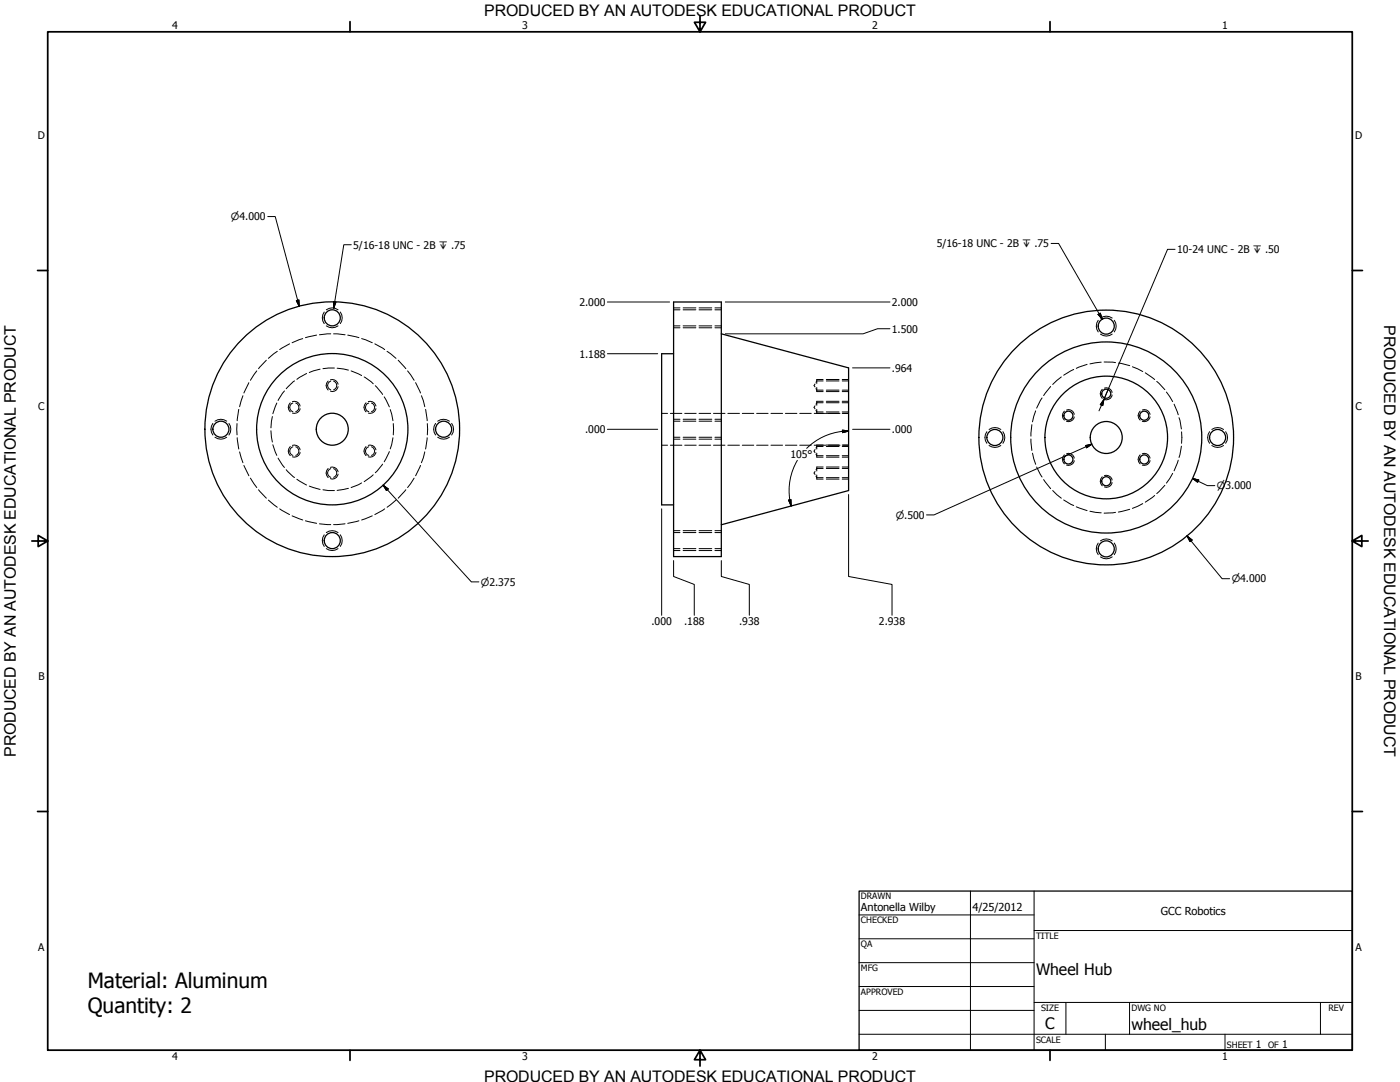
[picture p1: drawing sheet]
<svg xmlns="http://www.w3.org/2000/svg" width="559mm" height="432mm" viewBox="0 0 559 432" stroke-linecap="round" stroke-linejoin="round" font-family="sans-serif">
<!-- layer: Visible (ANSI) -->
<g fill="none" stroke="#000" stroke-width=".51">
<path d="M268.9 120.5h19v101.6h-19zM287.9 133.2l50.8 13.6v49l-50.8 13.6M268.9 141.2h-4.8v60.3h4.8M81.8 171.3a50.8 50.8 0 0 1 75.3-44.6 50.8 50.8 0 0 1 2.9 87.5 50.8 50.8 0 0 1-78.1-39.4l-.1-3.5"/>
<circle cx="132.6" cy="126.8" r="3.2"/>
<circle cx="441.5" cy="130.1" r="3.2"/>
<circle cx="441.5" cy="157.1" r="1.81"/>
<circle cx="88.2" cy="171.3" r="3.2"/>
<circle cx="132.6" cy="171.3" r="6.4"/>
<circle cx="132.6" cy="171.3" r="30.2"/>
<circle cx="177.1" cy="171.3" r="3.2"/>
<circle cx="397.1" cy="174.6" r="3.2"/>
<circle cx="426.4" cy="165.9" r="1.81"/>
<circle cx="441.5" cy="174.6" r="6.4"/>
<circle cx="441.6" cy="174.6" r="24.5"/>
<circle cx="441.6" cy="174.6" r="38.1"/>
<circle cx="441.6" cy="174.6" r="50.8"/>
<circle cx="456.7" cy="165.9" r="1.81"/>
<circle cx="486" cy="174.6" r="3.2"/>
<circle cx="426.4" cy="183.4" r="1.81"/>
<circle cx="441.5" cy="192.1" r="1.81"/>
<circle cx="456.7" cy="183.4" r="1.81"/>
<circle cx="132.6" cy="215.7" r="3.2"/>
<circle cx="441.5" cy="219" r="3.2"/>
</g>
<!-- layer: Hidden (ANSI) -->
<g fill="none" stroke="#000" stroke-width=".4">
<path d="M115.6 137.2l-4 2.3M120.8 135.1l-4.2 1.7M126.4 133.7l-4.5 1M132 133.2l-4.5 .4M133.2 133.2l4.5 .4M138.8 133.7l4.5 1M144.3 135.1l4.3 1.7M149.6 137.2l3.9 2.3M268.9 130h2.5M268.9 123.6h2.5M272.7 130h5M272.7 123.6h5"/>
<path d="M279 130h5.1M279 123.6h5.1M285.4 130h2.5M285.4 123.6h2.5M97 157.9l-1.4 4.4M99.3 152.7l-2 4.1M102.5 148l-2.6 3.8M106.3 143.8l-3.1 3.3M110.7 140.2l-3.6 2.8M113.5 156l-2.5 3.8M117.5 152l-3.3 3.1M122.4 149l-3.9 2.4"/>
<path d="M127.8 147.3l-4.4 1.4M132 152.1a1.84 1.84 0 0 0-1.3 1.7 1.84 1.84 0 0 0 1.3 1.8M133.2 152.1a1.84 1.84 0 0 1 1.2 1.7 1.84 1.84 0 0 1-1.2 1.8M133.5 146.9l-4.6 .2M134.6 146.9l4.5 .8M140.1 148l4.2 1.9M145.4 150.4l3.6 2.8M149.8 153.9l2.9 3.5M153.4 158.4l2 4M154.5 140.2l3.6 2.8M158.9 143.8l3.1 3.3M162.7 148l2.6 3.8"/>
<path d="M165.9 152.7l1.9 4.1M168.2 157.9l1.3 4.4M325.3 153.2l-.4 .7 .4 .5M325.7 155.1l.3 .6h2.5M326 151.4v1.6M326 154.6v1.7M328.5 152h-2.5l-.3 .6M329.8 152h5.1M329.8 155.7h5.1M336.2 152h2.5M336.2 155.7h2.5M415.9 158.8l-2.1 4.1"/>
<path d="M419.4 154.2l-2.8 3.7M423.6 150.4l-3.4 3M428.6 147.4l-4 2.3M433.9 145.4l-4.3 1.6M439.5 144.5l-4.5 .7M440.7 144.5l4.6 .2M446.4 144.9l4.5 1M452 146.4l4.1 1.9M457.1 148.8l3.8 2.6M461.7 152.2l3.2 3.3M465.6 156.5l2.5 3.8M94.6 169v4.5"/>
<path d="M94.7 174.7l.6 4.5M95.3 163.4l-.6 4.5M108.1 171.9l.6 4.5M108.7 166.2l-.6 4.6M108.9 177.5l1.6 4.2M110.5 160.8l-1.6 4.3M116.9 160.8a1.79 1.79 0 0 0-1.3 1.8 1.79 1.79 0 0 0 1.3 1.7M116.9 178.3a1.79 1.79 0 0 0-1.3 1.7 1.79 1.79 0 0 0 1.3 1.7M118 160.8a1.79 1.79 0 0 1 1.3 1.8 1.79 1.79 0 0 1-1.3 1.7M118 178.3a1.79 1.79 0 0 1 1.3 1.7 1.79 1.79 0 0 1-1.3 1.7M147.2 178.3a1.77 1.77 0 0 0-1.3 1.7 1.77 1.77 0 0 0 1.3 1.7M147.2 160.8a1.77 1.77 0 0 0-1.3 1.8 1.77 1.77 0 0 0 1.3 1.7"/>
<path d="M148.3 178.3a1.79 1.79 0 0 1 1.2 1.7 1.79 1.79 0 0 1-1.2 1.7M148.3 160.8a1.79 1.79 0 0 1 1.2 1.8 1.79 1.79 0 0 1-1.2 1.7M155.8 163.4l1 4.5M156.8 174.7l-1 4.4M157 169v4.5M169.9 163.4l.6 4.5M170.5 174.7l-.6 4.5M170.6 169v4.5M264.1 165h2.3M264.1 177.7h2.3M267.6 165h4.6M267.6 177.7h4.6"/>
<path d="M268.9 174.5h2.5M268.9 168.1h2.5M272.7 174.5h5M272.7 168.1h5M273.3 165h4.6M273.3 177.7h4.6M279 165h4.7M279 177.7h4.7M279 174.5h5.1M279 168.1h5.1M284.8 165h4.6M284.8 177.7h4.6"/>
<path d="M285.4 174.5h2.5M285.4 168.1h2.5M290.5 165h4.6M290.5 177.7h4.6M296.3 165h4.6M296.3 177.7h4.6M302 165h4.6M302 177.7h4.6M307.7 165h4.7M307.7 177.7h4.7M313.5 165h4.6M313.5 177.7h4.6"/>
<path d="M319.2 165h4.6M319.2 177.7h4.6M325 165h4.6M325 177.7h4.6M325.3 179.4l-.4 .6 .4 .7M325.3 161.9l-.4 .7 .4 .6M325.7 163.8l.3 .6h2.5M326 177.6v1.6M326 160.1v1.6M326 163.4v1.6M328.5 178.2h-2.5l-.3 .6M328.5 160.7h-2.5l-.3 .7"/>
<path d="M329.8 178.2h5.1M329.8 160.7h5.1M329.8 164.4h5.1M330.7 165h4.6M330.7 177.7h4.6M336.2 178.2h2.5M336.2 160.7h2.5M336.2 164.4h2.5M336.4 165h2.3M336.4 177.7h2.3M411.5 175.2l.4 4.6M411.9 169.5l-.4 4.6"/>
<path d="M413.4 164l-1.3 4.3M468.6 161.3l1.7 4.2M470.6 166.7l1 4.5M471.6 178.1l-1 4.5M471.6 172.3v4.6M95.6 180.3l1.4 4.4M97.3 185.7l2 4.2M99.9 190.8l2.6 3.8M103.2 195.5l3.1 3.3M107.1 199.6l3.6 2.8M111 182.8l2.5 3.8M114.2 187.5l3.3 3.1"/>
<path d="M118.5 191.3l3.9 2.2M123.4 194l4.4 1.3M128.9 195.5l4.6 .3M132 187a1.84 1.84 0 0 0-1.3 1.8 1.84 1.84 0 0 0 1.3 1.7M133.2 187a1.84 1.84 0 0 1 1.2 1.8 1.84 1.84 0 0 1-1.2 1.7M139.1 194.9l-4.5 .8M144.3 192.7l-4.2 1.9M149 189.5l-3.6 2.7M152.7 185.2l-2.9 3.5M155.4 180.2l-2 4.1M158.1 199.6l-3.6 2.8M162 195.5l-3.1 3.3"/>
<path d="M165.3 190.8l-2.6 3.8M167.8 185.7l-1.9 4.2M169.5 180.3l-1.3 4.4M325.3 188.2l-.4 .6 .4 .6M325.7 190l.3 .6h2.5M325.7 181.2l.3 .7h2.5M326 186.4v1.6M326 189.5v1.7M326 180.8v1.6M328.5 186.9h-2.5l-.3 .6M329.8 186.9h5.1M329.8 190.6h5.1"/>
<path d="M329.8 181.9h5.1M336.2 186.9h2.5M336.2 190.6h2.5M336.2 181.9h2.5M412.1 180.8l1.3 4.5M413.8 186.4l2.1 4M416.6 191.4l2.8 3.6M420.2 195.8l3.4 3M424.6 199.5l4 2.2M460.9 197.7l-3.8 2.7M464.9 193.7l-3.2 3.3M468.1 188.9l-2.5 3.9"/>
<path d="M470.3 183.6l-1.7 4.3M111.6 203.1l4 2.3M116.6 205.9l4.2 1.6M121.9 207.8l4.5 1.1M127.5 209l4.5 .4M137.7 209l-4.5 .4M143.3 207.8l-4.5 1.1M148.6 205.9l-4.3 1.6M153.5 203.1l-3.9 2.3M268.9 218.9h2.5M268.9 212.5h2.5M272.7 218.9h5"/>
<path d="M272.7 212.5h5M279 218.9h5.1M279 212.5h5.1M285.4 218.9h2.5M285.4 212.5h2.5M429.6 202.2l4.3 1.6M435 204l4.5 .7M445.3 204.5l-4.6 .3M450.9 203.3l-4.5 1M456.1 201l-4.1 1.9"/>
</g>
<!-- layer: Hidden Narrow (ANSI) -->
<g fill="none" stroke="#000" stroke-width=".4">
<path d="M129.4 124.5a3.9 3.9 0 0 0 0 4.7M130.2 123.6a4 4 0 0 1 4.7 0M130.2 130a4 4 0 0 0 4.7 0M135.8 124.5a3.9 3.9 0 0 1 0 4.7M268.9 130.8h2.5M268.9 122.9h2.5M272.7 130.8h5M272.7 122.9h5M279 130.8h5.1M279 122.9h5.1M285.4 130.8h2.5M285.4 122.9h2.5"/>
<path d="M438.3 127.8a3.9 3.9 0 0 0 0 4.7M439.2 126.9a4 4 0 0 1 4.7 0M439.2 133.3a4 4 0 0 0 4.7 0M444.8 127.8a3.9 3.9 0 0 1 0 4.7M131 152.1a2.33 2.33 0 0 0 0 3.5M131.9 151.6a2.35 2.35 0 0 1 3 1.8M134.9 154.3a2.25 2.25 0 0 1-3 1.8M326 151.4h2.5M326 156.3h2.5M329.8 151.4h5.1M329.8 156.3h5.1M336.2 151.4h2.5"/>
<path d="M336.2 156.3h2.5M440 155.4a2.33 2.33 0 0 0 0 3.5M440.8 154.9a2.35 2.35 0 0 1 3.1 1.8M443.9 157.6a2.18 2.18 0 0 1-3.1 1.8M85 169a3.9 3.9 0 0 0 0 4.6M85.8 168.1a4 4 0 0 1 4.7 0M85.8 174.5a4 4 0 0 0 4.7 0M91.4 169a3.9 3.9 0 0 1 0 4.6M115.9 160.8a2.33 2.33 0 0 0 0 3.5M115.9 178.2a2.33 2.33 0 0 0 0 3.6M116.7 160.3a2.3 2.3 0 0 1 3.1 1.8M116.7 177.7a2.3 2.3 0 0 1 3.1 1.8"/>
<path d="M119.8 163.1a2.25 2.25 0 0 1-3.1 1.7M146.1 178.2a2.33 2.33 0 0 0 0 3.6M146.1 160.8a2.33 2.33 0 0 0 0 3.5M147 177.7a2.35 2.35 0 0 1 3.1 1.8M147 160.3a2.35 2.35 0 0 1 3.1 1.8M150.1 163.1a2.34 2.34 0 0 1-3.1 1.7M173.9 169a3.9 3.9 0 0 0 0 4.6M174.7 168.1a4 4 0 0 1 4.7 0M174.7 174.5a4 4 0 0 0 4.7 0M180.3 169a3.9 3.9 0 0 1 0 4.6M268.9 175.3h2.5M268.9 167.3h2.5"/>
<path d="M272.7 175.3h5M272.7 167.3h5M279 175.3h5.1M279 167.3h5.1M285.4 175.3h2.5M285.4 167.3h2.5M326 177.6h2.5M326 160.1h2.5M326 165h2.5M329.8 177.6h5.1M329.8 160.1h5.1M329.8 165h5.1"/>
<path d="M336.2 177.6h2.5M336.2 160.1h2.5M336.2 165h2.5M393.9 172.3a3.9 3.9 0 0 0 0 4.6M394.8 171.4a4 4 0 0 1 4.7 0M394.8 177.8a4 4 0 0 0 4.7 0M400.3 172.3a3.9 3.9 0 0 1 0 4.6M424.9 164.1a2.33 2.33 0 0 0 0 3.5M425.7 163.6a2.26 2.26 0 0 1 3.1 1.8M428.8 166.4a2.25 2.25 0 0 1-3.1 1.7M455.1 164.1a2.33 2.33 0 0 0 0 3.5M455.9 163.6a2.29 2.29 0 0 1 3.1 1.8"/>
<path d="M459 166.4a2.37 2.37 0 0 1-3.1 1.7M482.8 172.3a3.9 3.9 0 0 0 0 4.6M483.7 171.4a4 4 0 0 1 4.7 0M483.7 177.8a4 4 0 0 0 4.7 0M489.2 172.3a3.9 3.9 0 0 1 0 4.6M119.8 180.5a2.25 2.25 0 0 1-3.1 1.8M131 187a2.33 2.33 0 0 0 0 3.6M131.9 186.5a2.35 2.35 0 0 1 3 1.8M134.9 189.2a2.25 2.25 0 0 1-3 1.8M150.1 180.5a2.34 2.34 0 0 1-3.1 1.8M326 186.4h2.5M326 191.2h2.5"/>
<path d="M326 182.4h2.5M329.8 186.4h5.1M329.8 191.2h5.1M329.8 182.4h5.1M336.2 186.4h2.5M336.2 191.2h2.5M336.2 182.4h2.5M424.9 181.5a2.33 2.33 0 0 0 0 3.6M425.7 181.1a2.26 2.26 0 0 1 3.1 1.7M428.8 183.8a2.25 2.25 0 0 1-3.1 1.8M440 190.3a2.33 2.33 0 0 0 0 3.6M440.8 189.8a2.35 2.35 0 0 1 3.1 1.8"/>
<path d="M443.9 192.5a2.18 2.18 0 0 1-3.1 1.8M455.1 181.5a2.33 2.33 0 0 0 0 3.6M455.9 181.1a2.29 2.29 0 0 1 3.1 1.7M459 183.8a2.37 2.37 0 0 1-3.1 1.8M129.4 213.4a3.9 3.9 0 0 0 0 4.7M130.2 212.5a4 4 0 0 1 4.7 0M130.2 218.9a4 4 0 0 0 4.7 0M135.8 213.4a3.9 3.9 0 0 1 0 4.7M268.9 219.7h2.5M268.9 211.8h2.5M272.7 219.7h5M272.7 211.8h5"/>
<path d="M279 219.7h5.1M279 211.8h5.1M285.4 219.7h2.5M285.4 211.8h2.5M438.3 216.7a3.9 3.9 0 0 0 0 4.7M439.2 215.8a4 4 0 0 1 4.7 0M444.8 216.7a3.9 3.9 0 0 1 0 4.7M439.2 222.2a4 4 0 0 0 4.7 0"/>
</g>
<!-- layer: Border (ANSI) -->
<g fill="none" stroke="#000" stroke-width=".7">
<path d="M19 12.7h520.8v406.4h-520.8zM139.7 8.6v4.1M279.4 6.3v6.4l-2.2-3.8h4.4l-2.2 3.8M419.1 8.6v4.1M15 107.9h4M539.8 107.9h4M12.7 215.9h6.3l-3.8-2.2v4.4l3.8-2.2M539.8 215.9l3.8 2.2v-4.4l-3.8 2.2h6.3M15 323.8h4M539.8 323.8h4M139.7 419.1v4.1M279.4 419.1l2.2 3.8h-4.4l2.2-3.8v6.3"/>
<path d="M419.1 419.1v4.1"/>
</g>
<!-- layer: Title (ANSI) -->
<g fill="none" stroke="#000" stroke-width=".4">
<path d="M387.3 355.6v63.5M412.7 355.6v63.5M342.9 365.1h69.8M342.9 374.6h69.8M412.7 371.3h127.1M342.9 384.2h69.8M342.9 393.7h69.8M342.9 412.7h196.9M342.9 403.2h69.8M412.7 400h127.1M425.4 400v12.7M441.2 412.7v6.4"/>
<path d="M450.8 400v12.7M488.9 412.7v6.4M527 400v12.7"/>
</g>
<path d="M342.9 355.6h196.9v63.5h-196.9z" fill="none" stroke="#000" stroke-width=".51"/>
<!-- layer: Dimension (ANSI) -->
<g fill="none" stroke="#000" stroke-width=".4">
<path d="M106.9 86.4h3l9.5 35.8M118.3 120l1-.3 .1 2.5zM242.4 120.5h24.9M289.5 120.5h65.7M355.2 131.2h-4.9l-5.8 2h-55M242.4 141.2h20.1M340.3 146.8h14.9M242.4 171.3h20.1M336.2 171.6l2.5 .4-2.4 .7zM338.7 172a23.8 23.8 0 0 0-16.7 6.9M340.3 171.3h14.9M433.3 177.8l2.5-.6-2.1 1.5z"/>
<path d="M435.8 177.2l-63 28.3h-3M152.9 193.6l2 1.5-.7 .7zM152.9 193.6l35.3 38.6h2.9M314.8 199.6l.9-.2 .1 2.5zM315.3 199.5l.5 2.4M318.3 183.7a23.8 23.8 0 0 0-3 15.8M338.7 197.4v32.7l17.3 3.1v12.4M476 190.9l2.5 .7-.5 .9zM476 190.9l5.9 2.9h3M264.1 203.1v42.5M473.8 213.9l2 1.6-.8 .7zM473.8 213.9l14 17h3"/>
<path d="M268.9 223.7v6.4l8.2 3.1v12.4M287.9 223.7v6.4l11.2 3.1v12.4"/>
</g>
<g fill="#000" stroke="#000" stroke-width=".4">
<path d="M118.3 120l1.1 2.2zM118.3 120l1-.3 .1 2.5zM336.3 172.7l2.4-.7zM336.2 171.6l2.5 .4-2.4 .7zM433.7 178.7l2.1-1.5zM433.3 177.8l2.5-.6-2.1 1.5zM152.9 193.6l2 1.5zM152.9 193.6l2 1.5-.7 .7zM314.8 199.6l1 2.3zM314.8 199.6l.9-.2 .1 2.5zM476 190.9l2.5 .7zM476 190.9l2.5 .7-.5 .9z"/>
<path d="M473.8 213.9l2 1.6zM473.8 213.9l2 1.6-.8 .7z"/>
</g>
<!-- layer: Symbol (ANSI) -->
<path d="M140.2 97.7h-3l-4 25.2M419.5 97.2h3l17.5 30.2M469 99.5h-3l-25.4 59.9M133.1 120.4l1 .1-.9 2.4zM438.3 125.5l.9-.5 .8 2.4zM440.6 159.4l-.5 2.5-.9-.4zM440.6 159.4l-1.9 4.6M442.5 154.9l-1.9 4.5" fill="none" stroke="#000" stroke-width=".4"/>
<path d="M133.1 120.4l.1 2.5zM133.1 120.4l1 .1-.9 2.4zM438.3 125.5l1.7 1.9zM438.3 125.5l.9-.5 .8 2.4zM440.6 159.4l-.5 2.5zM440.6 159.4l-.5 2.5-.9-.4z" fill="#000" stroke="#000" stroke-width=".4"/>
<g font-size="8.4">
<text x="35.1" y="394.3">Material: Aluminum</text>
<text x="35.1" y="404.4">Quantity: 2</text>
</g>
<g font-size="6.4">
<text x="552.4" y="129.8" transform="rotate(90 552.4 129.8)">PRODUCED BY AN AUTODESK EDUCATIONAL PRODUCT</text>
<text x="6.3" y="302" transform="rotate(-90 6.3 302)">PRODUCED BY AN AUTODESK EDUCATIONAL PRODUCT</text>
</g>
<g font-size="6.3">
<text x="193.3" y="6.3">PRODUCED BY AN AUTODESK EDUCATIONAL PRODUCT</text>
<text x="413.5" y="389.1">Wheel Hub</text>
<text x="417.2" y="410.6">C</text>
<text x="451.6" y="411.1">wheel_hub</text>
<text x="193.3" y="431.8">PRODUCED BY AN AUTODESK EDUCATIONAL PRODUCT</text>
</g>
<g font-size="4.4">
<text x="343.7" y="363.5">Antonella Wilby</text>
<text x="388.1" y="363.7">4/25/2012</text>
<text x="463.4" y="365.1">GCC Robotics</text>
</g>
<g font-size="4.2">
<text x="68.7" y="11.7">4</text>
<text x="208.4" y="11.7">3</text>
<text x="348.1" y="11.7">2</text>
<text x="487.8" y="11.7">1</text>
<text x="15.1" y="55.5">D</text>
<text x="540.9" y="55.5">D</text>
<text x="141" y="99.2">5/16-18 UNC - 2B ↧ .75</text>
<text x="373.9" y="98.7">5/16-18 UNC - 2B ↧ .75</text>
<text x="469.8" y="101">10-24 UNC - 2B ↧ .50</text>
<text x="231.3" y="122">2.000</text>
<text x="356" y="122">2.000</text>
<text x="356" y="132.7">1.500</text>
<text x="231.3" y="142.7">1.188</text>
<text x="356" y="148.3">.964</text>
<text x="15.2" y="163.4">C</text>
<text x="541" y="163.4">C</text>
<text x="233.6" y="172.8">.000</text>
<text x="356" y="172.8">.000</text>
<text x="315.5" y="182.8">105°</text>
<text x="260" y="249.4">.000</text>
<text x="273" y="249.4">.188</text>
<text x="295" y="249.4">.938</text>
<text x="350.8" y="249.4">2.938</text>
<text x="15.3" y="271.4">B</text>
<text x="541.1" y="271.4">B</text>
<text x="15.2" y="379.3">A</text>
<text x="541" y="379.3">A</text>
<text x="501.3" y="418.3">1</text>
<text x="511.8" y="418.3">1</text>
<text x="68.7" y="423.2">4</text>
<text x="208.4" y="423.2">3</text>
<text x="348.1" y="423.2">2</text>
<text x="487.8" y="423.2">1</text>
</g>
<g font-size="4">
<text x="92.2" y="87.9">⌀4.000</text>
<text x="485.7" y="195.3">⌀3.000</text>
<text x="357.5" y="206.9">⌀.500</text>
<text x="192" y="233.7">⌀2.375</text>
<text x="491.6" y="232.4">⌀4.000</text>
</g>
<g font-size="3.5">
<text x="343.7" y="358.9">DRAWN</text>
<text x="343.7" y="368.5">CHECKED</text>
<text x="413.5" y="374.6">TITLE</text>
<text x="343.7" y="378">QA</text>
<text x="343.7" y="387.5">MFG</text>
<text x="343.7" y="397.1">APPROVED</text>
<text x="415.5" y="403.4">SIZE</text>
<text x="451.6" y="403.4">DWG NO</text>
<text x="530.3" y="403.4">REV</text>
<text x="413.5" y="416.1">SCALE</text>
<text x="489.7" y="418.3">SHEET</text>
<text x="506.2" y="418.3">OF</text>
</g>
</svg>
